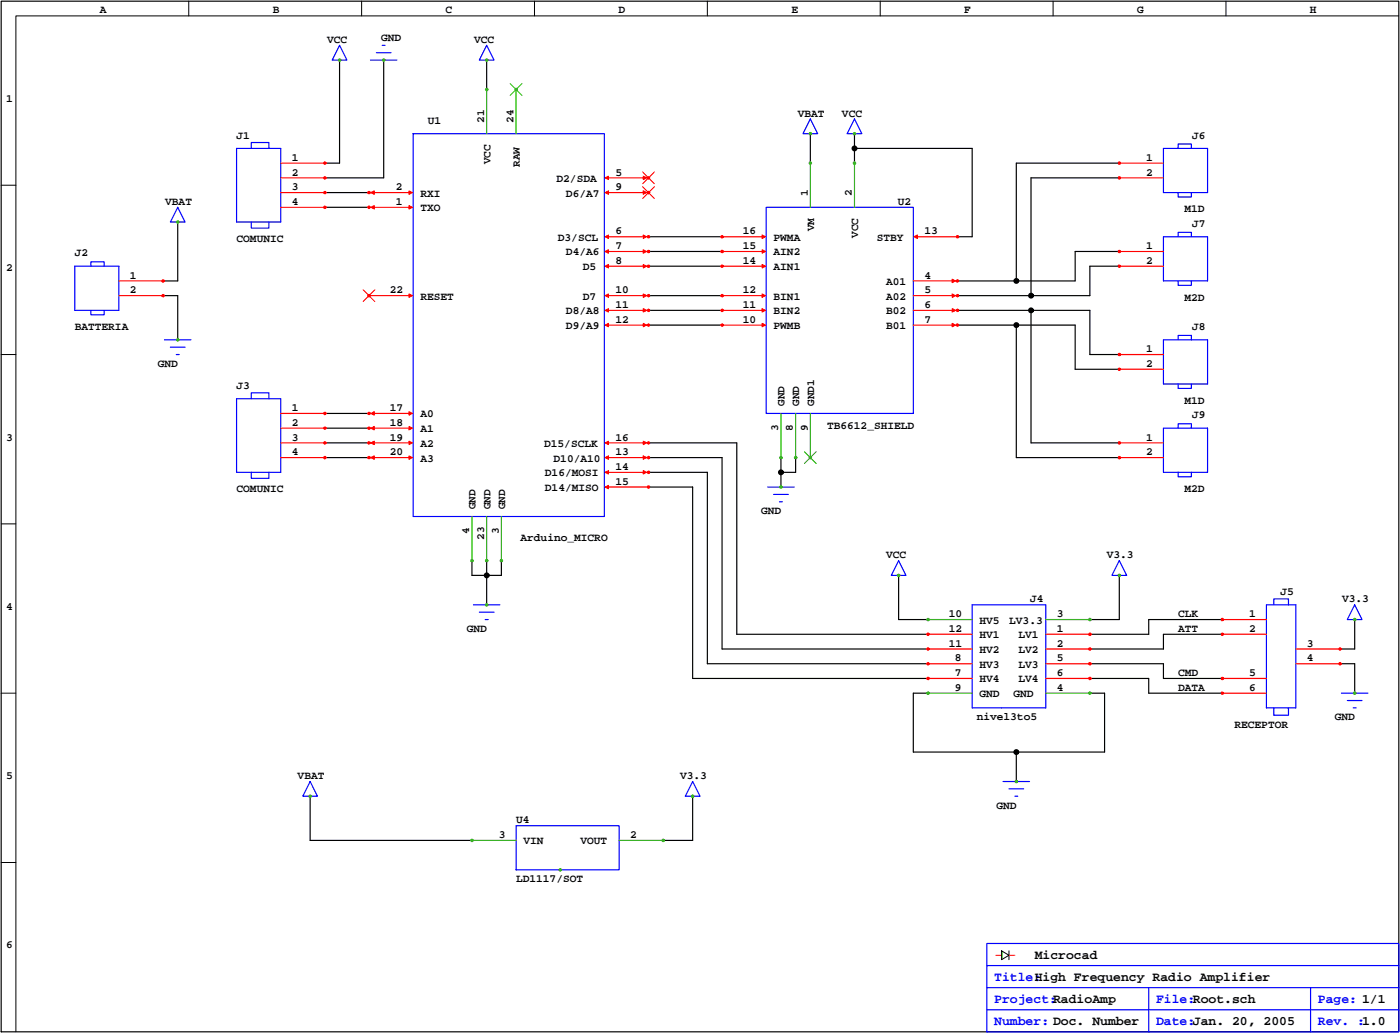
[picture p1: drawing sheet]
<svg xmlns="http://www.w3.org/2000/svg" width="242mm" height="178mm" viewBox="0 0 242 178" stroke-linecap="round" stroke-linejoin="round" font-family="sans-serif">
<g fill="none" stroke="#000" stroke-width=".17">
<path d="M32.6 .2v2.5M62.4 .2v2.5M92.3 .2v2.5M122.1 .2v2.5M152 .2v2.5M181.8 .2v2.5M211.7 .2v2.5M241.5 2.7h-238.8v175.3M.2 32h2.5M.2 61.2h2.5M.2 90.4h2.5M.2 119.6h2.5"/>
<path d="M.2 148.8h2.5M172.9 164l1.3 .8-1.3 .8zM174.2 164v1.6"/>
</g>
<g fill="none" stroke="#000" stroke-width=".2">
<path d="M.2 .2h241.3v177.8h-241.3zM58.6 10.4v17.7h-2.5M66.2 10.4v20.3h-10.1M84 10.4v5M30.7 38.3v10.2h-2.6M56.1 35.8h7.6M56.1 33.2h7.6M139.9 23.1v5M147.5 25.6h20.3v15.2h-2.5M147.5 23.1v5M193.2 28.1h-17.7v20.4M193.2 30.7h-15.2v20.3"/>
<path d="M28.1 51h2.6v7.6M112 56.1h12.7M112 53.5h12.7M112 51h12.7M112 45.9h12.7M112 43.4h12.7M112 40.8h12.7M165.3 56.1h20.3v7.6h7.6M165.3 53.5h22.9v7.7h5M175.5 56.1v22.8h17.7M178 53.5v22.9h15.2M193.2 43.4h-7.6v5.1h-20.3"/>
<path d="M193.2 45.9h-5v5.1h-22.9M56.1 78.9h7.6M56.1 76.4h7.6M56.1 73.9h7.6M56.1 71.3h7.6M112 78.9h12.7v33.1h35.5M112 76.4h15.2v33h33M134.8 78.9v5.1M137.4 78.9v2.6h-2.6M81.5 96.7v2.6h5.1v-2.6M84 96.7v7.6M112 84h7.6v33h40.6"/>
<path d="M112 81.5h10.1v33h38.1M155.1 99.3v7.6h5.1M193.2 99.3v7.6h-5M160.2 119.6h-2.5v10.1h33v-10.1h-2.5M188.2 117h10.1v2.6h12.7M188.2 114.5h12.7v2.5h10.1M211 106.9h-12.7v2.5h-10.1M211 109.4h-10.1v2.6h-12.7M231.3 114.5h2.6v5.1M233.9 106.9v5.1h-2.6M53.5 137.4v7.6h28M119.6 137.4v7.6h-5.1"/>
<path d="M175.5 129.7v5.1"/>
</g>
<g fill="none" stroke="#000" stroke-width=".51">
<circle cx="147.5" cy="25.6" r=".26"/>
<circle cx="175.5" cy="56.1" r=".26"/>
<circle cx="175.5" cy="48.5" r=".26"/>
<circle cx="178" cy="51" r=".26"/>
<circle cx="178" cy="53.5" r=".26"/>
<circle cx="84" cy="99.3" r=".26"/>
<circle cx="134.8" cy="81.5" r=".26"/>
<circle cx="175.5" cy="129.7" r=".26"/>
</g>
<path d="M173 164.2v1.2" fill="none" stroke="#ff0" stroke-width=".17"/>
<path d="M110.9 32.2l2.1 2M110.9 29.7l2.1 2M113 32.2l-2.1 2M113 29.7l-2.1 2M62.7 50l2 2M64.7 50l-2 2M171.9 164.8h1M174.2 164.8h1" fill="none" stroke="#f00" stroke-width=".17"/>
<g fill="none" stroke="#00f" stroke-width=".2">
<path d="M58.6 7.8l1.3 2.6h-2.5zM64 10.4h4.5M65 9.1h2.5M66 7.8h.5M84 7.8l1.3 2.6h-2.5zM30.7 35.8l1.3 2.5h-2.6zM40.8 25.6h7.7v12.7h-7.7zM43.4 25.6v-1h3v1M43.4 38.3v1h3v-1M71.3 23.1h33v66h-33zM132.3 35.8h25.4v35.5h-25.4zM139.9 20.5l1.3 2.6h-2.6z"/>
<path d="M147.5 20.5l1.3 2.6h-2.5zM200.9 25.6h7.6v7.6h-7.6zM203.4 33.2v.8h2.3v-.8M203.4 25.6v-.8h2.3v.8M12.9 45.9h7.6v7.6h-7.6zM15.7 53.5v.8h2.3v-.8M15.7 45.9v-.7h2.3v.7M28.4 58.6h4.6M29.4 59.9h2.6M200.9 40.8h7.6v7.7h-7.6zM200.9 58.6h7.6v7.6h-7.6zM203.4 58.6v-.7h2.3v.7"/>
<path d="M203.4 48.5v.7h2.3v-.7M203.4 40.8v-.7h2.3v.7M30.4 61.2h.5M40.8 68.8h7.7v12.7h-7.7zM43.4 68.8v-1h3v1M200.9 73.9h7.6v7.6h-7.6zM203.4 73.9v-.8h2.3v.8M203.4 66.2v.8h2.3v-.8M43.4 81.5v1h3v-1M132.5 84h4.6M133.6 85.3h2.5M134.6 86.6h.5"/>
<path d="M155.1 96.7l1.3 2.6h-2.5zM193.2 96.7l1.3 2.6h-2.5zM203.4 81.5v.7h2.3v-.7M81.7 104.3h4.6M82.8 105.6h2.5M83.8 106.9h.5M167.8 104.3h12.7v17.8h-12.7zM218.6 104.3h5.1v17.8h-5.1zM219.9 104.3v-1h2.6v1M231.6 119.6h4.6M233.9 104.3l1.3 2.6h-2.6zM53.5 134.8l1.3 2.6h-2.5z"/>
<path d="M119.6 134.8l1.3 2.6h-2.6zM173.2 134.8h4.5M174.2 136.1h2.5M175.2 137.4h.5M219.9 122.1v1.3h2.6v-1.3M232.6 120.9h2.6M233.6 122.1h.5M89.1 142.4h17.8v7.7h-17.8zM170.4 162.8h71.1v15.2h-71.1zM170.4 174.2h71.1M170.4 170.4h71.1M170.4 166.6h71.1"/>
<path d="M198.3 170.4v7.6M226.3 170.4v7.6"/>
</g>
<g fill="none" stroke="#21bf00" stroke-width=".2">
<path d="M84 15.4v7.7M89.1 15.4v7.7M139.9 28.1v7.7M147.5 28.1v7.7M134.8 71.3v7.6M137.4 71.3v7.6M139.9 71.3v7.6M81.5 89.1v7.6M84 89.1v7.6M86.6 89.1v7.6M160.2 119.6h7.6M160.2 106.9h7.6"/>
<path d="M180.5 119.6h7.7M180.5 106.9h7.7M81.5 145h7.6M106.9 145h7.6"/>
</g>
<g fill="none" stroke="#21bf00" stroke-width=".3">
<circle cx="58.6" cy="10.4" r=".15"/>
<circle cx="66.2" cy="10.4" r=".15"/>
<circle cx="84" cy="10.4" r=".15"/>
<circle cx="84" cy="15.4" r=".15"/>
<circle cx="89.1" cy="15.4" r=".15"/>
<circle cx="30.7" cy="38.3" r=".15"/>
<circle cx="139.9" cy="28.1" r=".15"/>
<circle cx="139.9" cy="23.1" r=".15"/>
<circle cx="147.5" cy="23.1" r=".15"/>
<circle cx="147.5" cy="28.1" r=".15"/>
<circle cx="30.7" cy="58.6" r=".15"/>
<circle cx="134.8" cy="78.9" r=".15"/>
<circle cx="137.4" cy="78.9" r=".15"/>
<circle cx="139.9" cy="78.9" r=".15"/>
<circle cx="81.5" cy="96.7" r=".15"/>
<circle cx="84" cy="96.7" r=".15"/>
<circle cx="86.6" cy="96.7" r=".15"/>
<circle cx="134.8" cy="84" r=".15"/>
<circle cx="155.1" cy="99.3" r=".15"/>
<circle cx="193.2" cy="99.3" r=".15"/>
<circle cx="84" cy="104.3" r=".15"/>
<circle cx="160.2" cy="119.6" r=".15"/>
<circle cx="160.2" cy="106.9" r=".15"/>
<circle cx="188.2" cy="119.6" r=".15"/>
<circle cx="188.2" cy="106.9" r=".15"/>
<circle cx="233.9" cy="119.6" r=".15"/>
<circle cx="233.9" cy="106.9" r=".15"/>
<circle cx="53.5" cy="137.4" r=".15"/>
<circle cx="119.6" cy="137.4" r=".15"/>
<circle cx="175.5" cy="134.8" r=".15"/>
<circle cx="81.5" cy="145" r=".15"/>
<circle cx="96.7" cy="150.1" r=".15"/>
<circle cx="114.5" cy="145" r=".15"/>
</g>
<g fill="none" stroke="#f00" stroke-width=".2">
<path d="M48.5 30.7h7.6M48.5 28.1h7.6M48.5 35.8h7.6M48.5 33.2h7.6M64.4 35.8h6.4M64.4 33.2h6.4M104.9 30.7h6.4M104.9 33.2h6.4M193.2 30.7h7.7M193.2 28.1h7.7M20.5 51h7.6M20.5 48.5h7.6"/>
<path d="M63.7 51h7.1M104.9 51h6.4M104.9 45.9h6.4M104.9 43.4h6.4M104.9 40.8h6.4M104.9 53.5h6.4M104.9 56.1h6.4M124.7 51h7.1M124.7 45.9h7.1M124.7 43.4h7.1M124.7 40.8h7.1M124.7 53.5h7.1"/>
<path d="M124.7 56.1h7.1M157.7 51h6.9M157.7 48.5h6.9M157.7 53.5h6.9M157.7 56.1h6.9M158.2 40.8h7.1M193.2 45.9h7.7M193.2 43.4h7.7M48.5 78.9h7.6M48.5 76.4h7.6M48.5 73.9h7.6M48.5 71.3h7.6"/>
<path d="M64.4 78.9h6.4M64.4 76.4h6.4M64.4 73.9h6.4M64.4 71.3h6.4M104.9 78.9h6.4M104.9 76.4h6.4M193.2 78.9h7.7M193.2 76.4h7.7M193.2 63.7h7.7M193.2 61.2h7.7M104.9 84h7.1M104.9 81.5h6.4"/>
<path d="M160.2 117h7.6M160.2 114.5h7.6M160.2 112h7.6M160.2 109.4h7.6M180.5 117h7.7M180.5 114.5h7.7M180.5 112h7.7M180.5 109.4h7.7M211 119.6h7.6M211 117h7.6M211 109.4h7.6M211 106.9h7.6"/>
<path d="M223.7 114.5h7.6M223.7 112h7.6"/>
</g>
<g fill="none" stroke="#f00" stroke-width=".3">
<circle cx="56.1" cy="35.8" r=".15"/>
<circle cx="56.1" cy="28.1" r=".15"/>
<circle cx="56.1" cy="30.7" r=".15"/>
<circle cx="56.1" cy="33.2" r=".15"/>
<circle cx="63.7" cy="35.8" r=".15"/>
<circle cx="63.7" cy="33.2" r=".15"/>
<circle cx="112" cy="30.7" r=".15"/>
<circle cx="112" cy="33.2" r=".15"/>
<circle cx="193.2" cy="30.7" r=".15"/>
<circle cx="193.2" cy="28.1" r=".15"/>
<circle cx="28.1" cy="48.5" r=".15"/>
<circle cx="28.1" cy="51" r=".15"/>
<circle cx="63.7" cy="51" r=".15"/>
<circle cx="112" cy="40.8" r=".15"/>
<circle cx="112" cy="53.5" r=".15"/>
<circle cx="112" cy="45.9" r=".15"/>
<circle cx="112" cy="51" r=".15"/>
<circle cx="112" cy="56.1" r=".15"/>
<circle cx="112" cy="43.4" r=".15"/>
<circle cx="124.7" cy="40.8" r=".15"/>
<circle cx="124.7" cy="43.4" r=".15"/>
<circle cx="124.7" cy="53.5" r=".15"/>
<circle cx="124.7" cy="56.1" r=".15"/>
<circle cx="124.7" cy="51" r=".15"/>
<circle cx="124.7" cy="45.9" r=".15"/>
<circle cx="165.3" cy="48.5" r=".15"/>
<circle cx="165.3" cy="40.8" r=".15"/>
<circle cx="165.3" cy="53.5" r=".15"/>
<circle cx="165.3" cy="51" r=".15"/>
<circle cx="165.3" cy="56.1" r=".15"/>
<circle cx="193.2" cy="45.9" r=".15"/>
<circle cx="193.2" cy="43.4" r=".15"/>
<circle cx="56.1" cy="78.9" r=".15"/>
<circle cx="56.1" cy="73.9" r=".15"/>
<circle cx="56.1" cy="76.4" r=".15"/>
<circle cx="56.1" cy="71.3" r=".15"/>
<circle cx="63.7" cy="78.9" r=".15"/>
<circle cx="63.7" cy="73.9" r=".15"/>
<circle cx="63.7" cy="71.3" r=".15"/>
<circle cx="63.7" cy="76.4" r=".15"/>
<circle cx="112" cy="78.9" r=".15"/>
<circle cx="112" cy="76.4" r=".15"/>
<circle cx="193.2" cy="78.9" r=".15"/>
<circle cx="193.2" cy="61.2" r=".15"/>
<circle cx="193.2" cy="76.4" r=".15"/>
<circle cx="193.2" cy="63.7" r=".15"/>
<circle cx="112" cy="81.5" r=".15"/>
<circle cx="112" cy="84" r=".15"/>
<circle cx="160.2" cy="112" r=".15"/>
<circle cx="160.2" cy="109.4" r=".15"/>
<circle cx="160.2" cy="114.5" r=".15"/>
<circle cx="160.2" cy="117" r=".15"/>
<circle cx="188.2" cy="117" r=".15"/>
<circle cx="188.2" cy="109.4" r=".15"/>
<circle cx="188.2" cy="114.5" r=".15"/>
<circle cx="188.2" cy="112" r=".15"/>
<circle cx="211" cy="106.9" r=".15"/>
<circle cx="211" cy="119.6" r=".15"/>
<circle cx="211" cy="117" r=".15"/>
<circle cx="211" cy="109.4" r=".15"/>
<circle cx="231.3" cy="114.5" r=".15"/>
<circle cx="231.3" cy="112" r=".15"/>
</g>
<g fill="#f00" stroke="#f00" stroke-width=".17">
<path d="M131.6 40.5l.6 .3-.6 .3z"/>
<path d="M131.6 43.1l.6 .3-.6 .3z"/>
<path d="M131.6 45.6l.6 .3-.6 .3z"/>
<path d="M157.8 40.8l.6-.3v.6z"/>
<path d="M131.6 50.7l.6 .3-.6 .3z"/>
<path d="M131.6 53.2l.6 .3-.6 .3z"/>
<path d="M131.6 55.8l.6 .3-.6 .3z"/>
<path d="M164.4 55.8l.6 .3-.6 .3z"/>
<path d="M164.4 53.2l.6 .3-.6 .3z"/>
<path d="M164.4 50.7l.6 .3-.6 .3z"/>
<path d="M164.4 48.2l.6 .3-.6 .3z"/>
<path d="M64 78.9l.6-.3v.6z"/>
<path d="M70.6 78.6l.6 .3-.6 .3z"/>
<path d="M64 73.9l.6-.3v.6z"/>
<path d="M70.6 73.6l.6 .3-.6 .3z"/>
<path d="M64 71.3l.6-.3v.6z"/>
<path d="M70.6 71l.6 .3-.6 .3z"/>
<path d="M111 55.8l.7 .3-.7 .3z"/>
<path d="M104.4 56.1l.7-.3v.6z"/>
<path d="M111 53.2l.7 .3-.7 .3z"/>
<path d="M104.4 53.5l.7-.3v.6z"/>
<path d="M111 50.7l.7 .3-.7 .3z"/>
<path d="M104.4 51l.7-.3v.6z"/>
<path d="M111 32.9l.7 .3-.7 .3z"/>
<path d="M104.4 33.2l.7-.3v.6z"/>
<path d="M104.4 84l.7-.3v.6z"/>
<path d="M64 33.2l.6-.3v.6z"/>
<path d="M70.6 32.9l.6 .3-.6 .3z"/>
<path d="M64 35.8l.6-.3v.6z"/>
<path d="M70.6 35.5l.6 .3-.6 .3z"/>
<path d="M111 76.1l.7 .3-.7 .3z"/>
<path d="M104.4 76.4l.7-.3v.6z"/>
<path d="M111 78.6l.7 .3-.7 .3z"/>
<path d="M104.4 78.9l.7-.3v.6z"/>
<path d="M111 81.2l.7 .3-.7 .3z"/>
<path d="M104.4 81.5l.7-.3v.6z"/>
<path d="M64 76.4l.6-.3v.6z"/>
<path d="M70.6 76.1l.6 .3-.6 .3z"/>
<path d="M111 30.4l.7 .3-.7 .3z"/>
<path d="M104.4 30.7l.7-.3v.6z"/>
<path d="M111 40.5l.7 .3-.7 .3z"/>
<path d="M104.4 40.8l.7-.3v.6z"/>
<path d="M111 43.1l.7 .3-.7 .3z"/>
<path d="M104.4 43.4l.7-.3v.6z"/>
<path d="M111 45.6l.7 .3-.7 .3z"/>
<path d="M104.4 45.9l.7-.3v.6z"/>
<path d="M70.6 50.7l.6 .3-.6 .3z"/>
</g>
<path d="M88.1 14.4l2 2.1M90.1 14.4l-2 2.1M138.9 77.9l2 2.1M140.9 77.9l-2 2.1" fill="none" stroke="#21bf00" stroke-width=".17"/>
<g font-size="2.3">
<text x="178.6" y="165.4">Microcad</text>
<text x="178.6" y="169.2">High Frequency Radio Amplifier</text>
</g>
<g font-size="2.3" fill="#00f">
<text x="171.7" y="173.1">Project:RadioAmp</text>
<text x="171.7" y="169.2">Title:</text>
<text x="199.6" y="173.1">File:Root.sch</text>
<text x="227.5" y="173.1">Page: 1/1</text>
<text x="171.7" y="176.9">Number: Doc. Number</text>
<text x="199.6" y="176.9">Date:Jan. 20, 2005</text>
<text x="227.5" y="176.9">Rev. :1.0</text>
</g>
<g font-size="1.9">
<text x="17.2" y="2.2">A</text>
<text x="47.1" y="2.2">B</text>
<text x="76.9" y="2.2">C</text>
<text x="106.8" y="2.2">D</text>
<text x="136.6" y="2.2">E</text>
<text x="166.5" y="2.2">F</text>
<text x="196.3" y="2.2">G</text>
<text x="226.2" y="2.2">H</text>
<text x="56.5" y="7.4">VCC</text>
<text x="65.8" y="7">GND</text>
<text x="81.9" y="7.4">VCC</text>
<text x="1.1" y="17.6">1</text>
<text x="40.8" y="23.9">J1</text>
<text x="73.9" y="21.4">U1</text>
<text x="83.6" y="21.2" transform="rotate(-90 83.6 21.2)">21</text>
<text x="88.6" y="21.2" transform="rotate(-90 88.6 21.2)">24</text>
<text x="137.7" y="20.1">VBAT</text>
<text x="145.4" y="20.1">VCC</text>
<text x="205.8" y="23.9">J6</text>
<text x="50.4" y="27.7">1</text>
<text x="84.7" y="28.3" transform="rotate(-90 84.7 28.3)">VCC</text>
<text x="89.7" y="28.8" transform="rotate(-90 89.7 28.8)">RAW</text>
<text x="197.9" y="27.7">1</text>
<text x="28.5" y="35.4">VBAT</text>
<text x="50.4" y="35.4">4</text>
<text x="50.4" y="32.8">3</text>
<text x="50.4" y="30.3">2</text>
<text x="68.4" y="32.8">2</text>
<text x="68.4" y="35.4">1</text>
<text x="72.6" y="33.9">RXI</text>
<text x="96.1" y="31.4">D2/SDA</text>
<text x="97.7" y="33.9">D6/A7</text>
<text x="106.2" y="32.8">9</text>
<text x="106.2" y="30.3">5</text>
<text x="139.4" y="33.9" transform="rotate(-90 139.4 33.9)">1</text>
<text x="147.1" y="33.9" transform="rotate(-90 147.1 33.9)">2</text>
<text x="155" y="35.4">U2</text>
<text x="197.9" y="30.3">2</text>
<text x="40.8" y="41.7">COMUNIC</text>
<text x="72.6" y="36.4">TXO</text>
<text x="96.3" y="41.5">D3/SCL</text>
<text x="106.2" y="40.4">6</text>
<text x="128.2" y="40.4">16</text>
<text x="133.6" y="41.5">PWMA</text>
<text x="140.5" y="39.9" transform="rotate(-90 140.5 39.9)">VM</text>
<text x="148.2" y="41" transform="rotate(-90 148.2 41)">VCC</text>
<text x="151.4" y="41.5">STBY</text>
<text x="159.6" y="40.4">13</text>
<text x="204.5" y="36.6">M1D</text>
<text x="205.8" y="39.2">J7</text>
<text x="1.1" y="46.8">2</text>
<text x="12.9" y="44.2">J2</text>
<text x="97.7" y="44.1">D4/A6</text>
<text x="100.6" y="46.6">D5</text>
<text x="106.2" y="43">7</text>
<text x="106.2" y="45.5">8</text>
<text x="128.2" y="43">15</text>
<text x="128.2" y="45.5">14</text>
<text x="133.6" y="44.1">AIN2</text>
<text x="133.6" y="46.6">AIN1</text>
<text x="197.9" y="45.5">2</text>
<text x="197.9" y="43">1</text>
<text x="22.4" y="50.6">2</text>
<text x="22.4" y="48.1">1</text>
<text x="67.3" y="50.6">22</text>
<text x="72.6" y="51.7">RESET</text>
<text x="100.6" y="51.7">D7</text>
<text x="106.2" y="53.1">11</text>
<text x="106.2" y="50.6">10</text>
<text x="128.2" y="50.6">12</text>
<text x="128.2" y="53.1">11</text>
<text x="133.6" y="51.7">BIN1</text>
<text x="153" y="51.7">A02</text>
<text x="153" y="49.1">A01</text>
<text x="159.6" y="53.1">6</text>
<text x="159.6" y="50.6">5</text>
<text x="159.6" y="48.1">4</text>
<text x="204.5" y="51.9">M2D</text>
<text x="12.9" y="56.9">BATTERIA</text>
<text x="97.7" y="56.8">D9/A9</text>
<text x="97.7" y="54.2">D8/A8</text>
<text x="106.2" y="55.7">12</text>
<text x="128.2" y="55.7">10</text>
<text x="133.6" y="54.2">BIN2</text>
<text x="133.6" y="56.8">PWMB</text>
<text x="153" y="56.8">B01</text>
<text x="153" y="54.2">B02</text>
<text x="159.6" y="55.7">7</text>
<text x="205.8" y="56.9">J8</text>
<text x="27.3" y="63.3">GND</text>
<text x="197.9" y="63.3">2</text>
<text x="197.9" y="60.8">1</text>
<text x="40.8" y="67.1">J3</text>
<text x="50.4" y="70.9">1</text>
<text x="67.3" y="70.9">17</text>
<text x="135.5" y="70.1" transform="rotate(-90 135.5 70.1)">GND</text>
<text x="138" y="70.1" transform="rotate(-90 138 70.1)">GND</text>
<text x="140.5" y="70.1" transform="rotate(-90 140.5 70.1)">GND1</text>
<text x="204.5" y="69.6">M1D</text>
<text x="1.1" y="76">3</text>
<text x="50.4" y="76">3</text>
<text x="50.4" y="73.5">2</text>
<text x="67.3" y="73.5">18</text>
<text x="67.3" y="76">19</text>
<text x="72.6" y="74.5">A1</text>
<text x="72.6" y="72">A0</text>
<text x="72.6" y="77.1">A2</text>
<text x="94" y="77.1">D15/SCLK</text>
<text x="106.2" y="76">16</text>
<text x="134.4" y="74.3" transform="rotate(-90 134.4 74.3)">3</text>
<text x="136.9" y="74.3" transform="rotate(-90 136.9 74.3)">8</text>
<text x="139.4" y="74.3" transform="rotate(-90 139.4 74.3)">9</text>
<text x="142.8" y="74">TB6612_SHIELD</text>
<text x="197.9" y="76">1</text>
<text x="205.8" y="72.2">J9</text>
<text x="50.4" y="78.5">4</text>
<text x="67.3" y="78.5">20</text>
<text x="72.6" y="79.6">A3</text>
<text x="94.1" y="82.2">D16/MOSI</text>
<text x="95.6" y="79.6">D10/A10</text>
<text x="106.2" y="83.6">15</text>
<text x="106.2" y="78.5">13</text>
<text x="106.2" y="81.1">14</text>
<text x="197.9" y="78.5">2</text>
<text x="40.8" y="84.9">COMUNIC</text>
<text x="82.1" y="87.8" transform="rotate(-90 82.1 87.8)">GND</text>
<text x="84.7" y="87.8" transform="rotate(-90 84.7 87.8)">GND</text>
<text x="87.2" y="87.8" transform="rotate(-90 87.2 87.8)">GND</text>
<text x="94.1" y="84.7">D14/MISO</text>
<text x="131.4" y="88.7">GND</text>
<text x="204.5" y="84.9">M2D</text>
<text x="81" y="92.1" transform="rotate(-90 81 92.1)">4</text>
<text x="83.6" y="93.1" transform="rotate(-90 83.6 93.1)">23</text>
<text x="86.1" y="92.1" transform="rotate(-90 86.1 92.1)">3</text>
<text x="89.9" y="93.3">Arduino_MICRO</text>
<text x="153" y="96.3">VCC</text>
<text x="191.1" y="96.3">V3.3</text>
<text x="1.1" y="105.2">4</text>
<text x="163.8" y="106.5">10</text>
<text x="169.1" y="107.6">HV5</text>
<text x="174.2" y="107.6">LV3.3</text>
<text x="177.9" y="103.9">J4</text>
<text x="182.4" y="106.5">3</text>
<text x="203.4" y="106.5">CLK</text>
<text x="215.7" y="106.5">1</text>
<text x="221.1" y="102.7">J5</text>
<text x="231.7" y="103.9">V3.3</text>
<text x="80.6" y="109">GND</text>
<text x="163.8" y="111.6">11</text>
<text x="163.8" y="109">12</text>
<text x="169.1" y="112.6">HV2</text>
<text x="169.1" y="110.1">HV1</text>
<text x="175.8" y="112.6">LV2</text>
<text x="175.8" y="110.1">LV1</text>
<text x="182.4" y="111.6">2</text>
<text x="182.4" y="109">1</text>
<text x="203.4" y="109">ATT</text>
<text x="215.7" y="109">2</text>
<text x="225.6" y="111.6">3</text>
<text x="164.9" y="116.6">7</text>
<text x="164.9" y="114.1">8</text>
<text x="164.9" y="119.2">9</text>
<text x="169.1" y="117.7">HV4</text>
<text x="169.1" y="115.2">HV3</text>
<text x="175.8" y="117.7">LV4</text>
<text x="175.8" y="115.2">LV3</text>
<text x="182.4" y="116.6">6</text>
<text x="182.4" y="114.1">5</text>
<text x="182.4" y="119.2">4</text>
<text x="203.4" y="119.2">DATA</text>
<text x="203.4" y="116.6">CMD</text>
<text x="215.7" y="119.2">6</text>
<text x="215.7" y="116.6">5</text>
<text x="225.6" y="114.1">4</text>
<text x="168.6" y="124.3">nivel3to5</text>
<text x="169.1" y="120.3">GND</text>
<text x="175" y="120.3">GND</text>
<text x="213.1" y="125.5">RECEPTOR</text>
<text x="230.5" y="124.3">GND</text>
<text x="1.1" y="134.4">5</text>
<text x="51.4" y="134.4">VBAT</text>
<text x="117.4" y="134.4">V3.3</text>
<text x="89.1" y="142">U4</text>
<text x="172" y="139.5">GND</text>
<text x="86.1" y="144.6">3</text>
<text x="90.4" y="145.7">VIN</text>
<text x="100.2" y="145.7">VOUT</text>
<text x="108.8" y="144.6">2</text>
<text x="89.1" y="152.2">LD1117/SOT</text>
<text x="1.1" y="163.6">6</text>
</g>
</svg>
